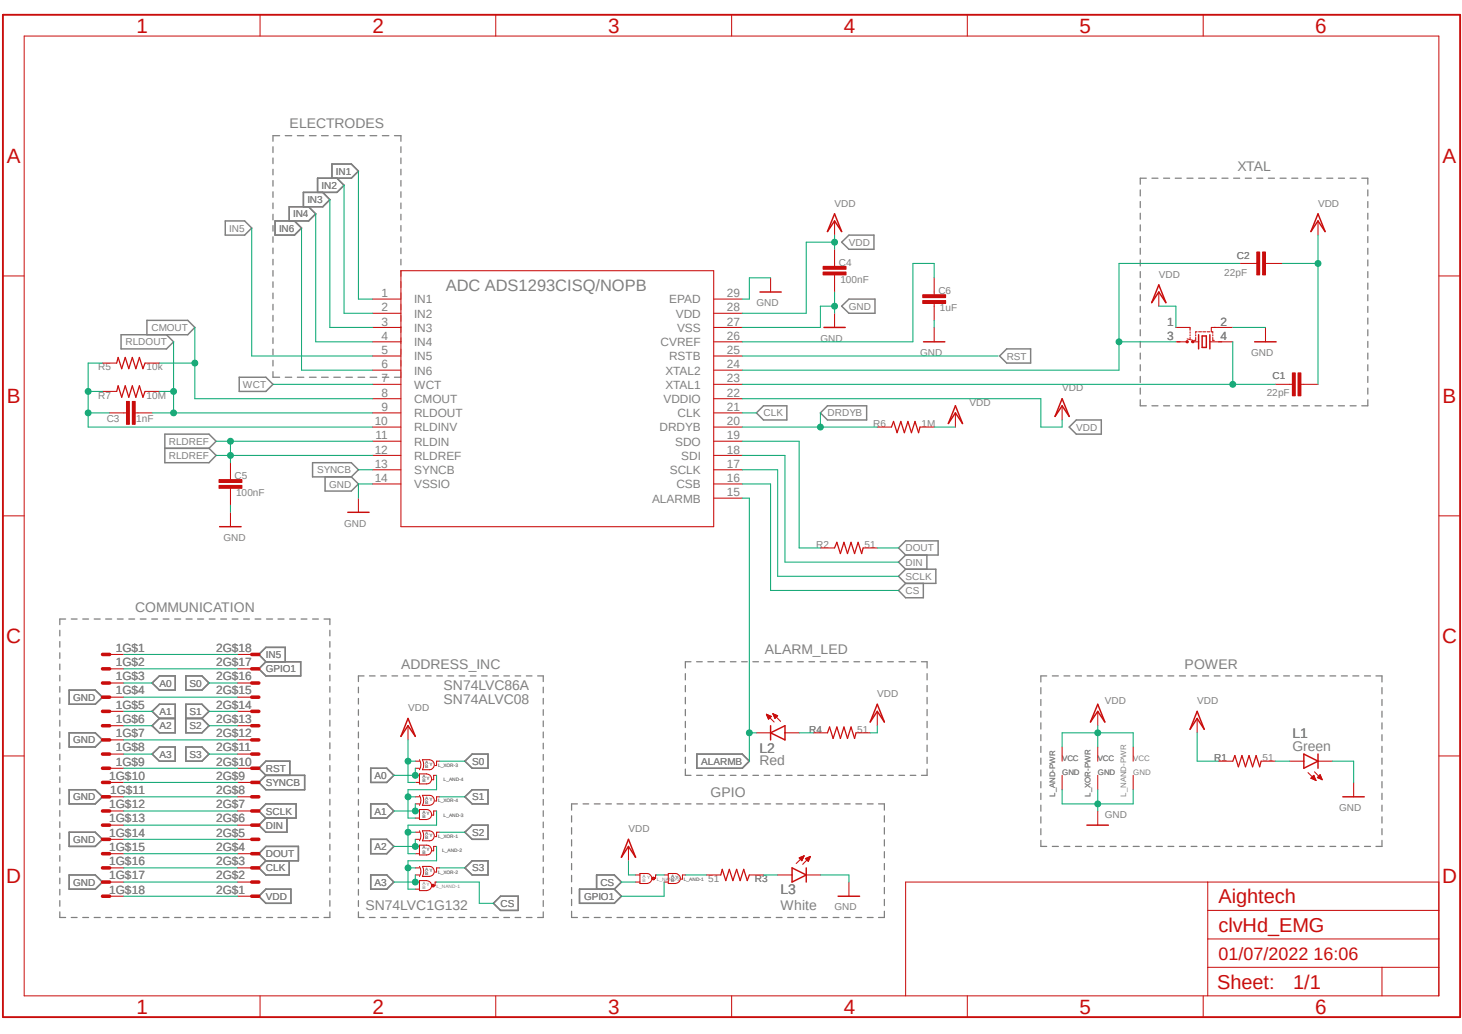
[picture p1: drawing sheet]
<svg xmlns="http://www.w3.org/2000/svg" width="297mm" height="210mm" viewBox="0 0 297 210" stroke-linecap="round" stroke-linejoin="round" font-family="sans-serif">
<path d="M0 2.6l297.1 204.6M297.1 2.6l-297.1 204.6" fill="none" stroke="#fff" stroke-width=".2"/>
<g fill="none" stroke="#808080" stroke-width=".25">
<path d="M55.5 29.8v1.2M55.5 32.1v1.1M55.5 34.4v1.1M55.5 36.7v1.1M55.5 38.9v1.2M56.8 27.6h-1.3v1.1M58 27.6h1.3M60.4 27.6h1.3M62.9 27.6h1.3M65.3 27.6h1.4M67.8 27.6h1.3M70.3 27.6h1.3"/>
<path d="M72.7 27.6h1.4M75.2 27.6h1.3M77.7 27.6h1.3M80.1 27.6h1.3v1.1M81.4 29.8v1.2M81.4 32.1v1.1M81.4 34.4v1.1M81.4 36.7v1.1M81.4 38.9v1.2M231.6 38.6v1.2M232.9 36.2h-1.3v1.2M234 36.2h1.2"/>
<path d="M236.4 36.2h1.2M238.8 36.2h1.2M241.1 36.2h1.3M243.5 36.2h1.2M245.9 36.2h1.2M248.2 36.2h1.3M250.6 36.2h1.2M253 36.2h1.2M255.3 36.2h1.2M257.7 36.2h1.2M260.1 36.2h1.2M262.4 36.2h1.3"/>
<path d="M264.8 36.2h1.2M267.2 36.2h1.2M269.5 36.2h1.3M271.9 36.2h1.2M274.3 36.2h1.2M276.6 36.2h1.3v1.2M277.9 38.6v1.2M55.5 41.2v1.2M55.5 43.5v1.2M55.5 45.8v1.1M55.5 48.1v1.1M55.5 50.4v1.1"/>
<path d="M55.5 52.7v1.1M55.5 54.9v1.2M55.5 57.2v1.2M55.5 59.5v1.2M81.4 41.2v1.2M81.4 43.5v1.2M81.4 45.8v1.1M81.4 48.1v1.1M81.4 50.4v1.1M81.4 52.7v1.1M81.4 54.9v1.2M81.4 57.2v1.2"/>
<path d="M81.4 59.5v1.2M231.6 40.9v1.3M231.6 43.3v1.2M231.6 45.7v1.2M231.6 48v1.3M231.6 50.4v1.2M231.6 52.8v1.2M231.6 55.2v1.2M231.6 57.5v1.3M231.6 59.9v1.2M277.9 40.9v1.3M277.9 43.3v1.2"/>
<path d="M277.9 45.7v1.2M277.9 48v1.3M277.9 50.4v1.2M277.9 52.8v1.2M277.9 55.2v1.2M277.9 57.5v1.3M277.9 59.9v1.2M55.5 61.8v1.1M55.5 64.1v1.1M55.5 66.3v1.2M55.5 68.6v1.2M55.5 70.9v1.2"/>
<path d="M55.5 73.2v1.1M55.5 75.5v1.1h1.3M58 76.6h1.3M60.4 76.6h1.3M62.9 76.6h1.3M65.3 76.6h1.4M67.8 76.6h1.3M70.3 76.6h1.3M72.7 76.6h1.4M75.2 76.6h1.3M77.7 76.6h1.3M81.4 61.8v1.1"/>
<path d="M81.4 64.1v1.1M81.4 66.3v1.2M81.4 68.6v1.2M81.4 70.9v1.2M81.4 73.2v1.1M81.4 75.5v1.1h-1.3M231.6 62.2v1.3M231.6 64.6v1.2M231.6 67v1.2M231.6 69.3v1.3M231.6 71.7v1.2M231.6 74.1v1.2"/>
<path d="M231.6 76.5v1.2M231.6 78.8v1.3M277.9 62.2v1.3M277.9 64.6v1.2M277.9 67v1.2M277.9 69.3v1.3M277.9 71.7v1.2M277.9 74.1v1.2M277.9 76.5v1.2M277.9 78.8v1.3M231.6 81.2v1.2h1.3M234 82.4h1.2"/>
<path d="M236.4 82.4h1.2M238.8 82.4h1.2M241.1 82.4h1.3M243.5 82.4h1.2M245.9 82.4h1.2M248.2 82.4h1.3M250.6 82.4h1.2M253 82.4h1.2M255.3 82.4h1.2M257.7 82.4h1.2M260.1 82.4h1.2M262.4 82.4h1.3"/>
<path d="M264.8 82.4h1.2M267.2 82.4h1.2M269.5 82.4h1.3M271.9 82.4h1.2M274.3 82.4h1.2M277.9 81.2v1.2h-1.3M12.1 128v1.2M12.1 130.3v1.1M12.1 132.6v1.1M12.1 134.9v1.1M12.1 137.2v1.1M12.1 139.4v1.2"/>
<path d="M13.3 125.7h-1.2v1.2M14.5 125.7h1.2M16.8 125.7h1.2M19.1 125.7h1.3M21.5 125.7h1.2M23.8 125.7h1.2M26.2 125.7h1.1M28.5 125.7h1.2M30.8 125.7h1.2M33.1 125.7h1.2M35.5 125.7h1.2M37.8 125.7h1.2"/>
<path d="M40.1 125.7h1.3M42.5 125.7h1.2M44.8 125.7h1.2M47.2 125.7h1.1M49.5 125.7h1.2M51.8 125.7h1.2M54.1 125.7h1.3M56.5 125.7h1.2M58.8 125.7h1.2M61.2 125.7h1.2M63.5 125.7h1.2M65.8 125.7h1.2v1.2"/>
<path d="M67 128v1.2M67 130.3v1.1M67 132.6v1.1M67 134.9v1.1M67 137.2v1.1M67 139.4v1.2M72.8 139.6v1.1M74 137.3h-1.2v1.1M75.1 137.3h1.1M77.3 137.3h1.2M79.6 137.3h1.2M81.9 137.3h1.2"/>
<path d="M84.2 137.3h1.1M86.4 137.3h1.2M88.7 137.3h1.2M91 137.3h1.2M93.3 137.3h1.1M95.5 137.3h1.2M97.8 137.3h1.2M100.1 137.3h1.2M102.4 137.3h1.1M104.6 137.3h1.2M106.9 137.3h1.2M109.2 137.3h1.2v1.1"/>
<path d="M110.4 139.6v1.1M139.2 136.8v1.3M139.2 139.2v1.3M140.4 134.4h-1.2v1.3M141.5 134.4h1.2M143.8 134.4h1.1M146.1 134.4h1.1M148.4 134.4h1.1M150.7 134.4h1.1M153 134.4h1.1M155.2 134.4h1.2M157.5 134.4h1.2"/>
<path d="M159.8 134.4h1.1M162.1 134.4h1.1M164.3 134.4h1.2M166.6 134.4h1.2M168.9 134.4h1.2M171.2 134.4h1.1M173.5 134.4h1.1M175.8 134.4h1.1M178.1 134.4h1.1M180.3 134.4h1.2M182.6 134.4h1.2M184.9 134.4h1.2"/>
<path d="M187.2 134.4h1.1v1.3M188.3 136.8v1.3M188.3 139.2v1.3M211.5 139.7v1.2M212.6 137.3h-1.1v1.2M213.8 137.3h1.2M216.2 137.3h1.1M218.5 137.3h1.2M220.9 137.3h1.1M223.2 137.3h1.2M225.5 137.3h1.2M227.9 137.3h1.2"/>
<path d="M230.2 137.3h1.2M232.6 137.3h1.2M234.9 137.3h1.2M237.3 137.3h1.2M239.6 137.3h1.2M242 137.3h1.2M244.3 137.3h1.2M246.7 137.3h1.2M249 137.3h1.2M251.4 137.3h1.2M253.7 137.3h1.2M256.1 137.3h1.2"/>
<path d="M258.4 137.3h1.2M260.8 137.3h1.2M263.1 137.3h1.2M265.5 137.3h1.2M267.8 137.3h1.2M270.2 137.3h1.2M272.5 137.3h1.2M274.8 137.3h1.3M277.2 137.3h1.2M279.5 137.3h1.3v1.2M280.8 139.7v1.2M12.1 141.7v1.2"/>
<path d="M12.1 144v1.2M12.1 146.3v1.2M12.1 148.6v1.2M12.1 150.9v1.2M12.1 153.2v1.1M12.1 155.5v1.1M12.1 157.8v1.1M67 141.7v1.2M67 144v1.2M67 146.3v1.2M67 148.6v1.2M67 150.9v1.2"/>
<path d="M67 153.2v1.1M67 155.5v1.1M67 157.8v1.1M72.8 141.9v1.1M72.8 144.1v1.2M72.8 146.4v1.2M72.8 148.7v1.2M72.8 151v1.1M72.8 153.2v1.2M72.8 155.5v1.2M72.8 157.8v1.2M110.4 141.9v1.1"/>
<path d="M110.4 144.1v1.2M110.4 146.4v1.2M110.4 148.7v1.2M110.4 151v1.1M110.4 153.2v1.2M110.4 155.5v1.2M110.4 157.8v1.2M139.2 141.6v1.4M139.2 144.1v1.3M139.2 146.5v1.3M139.2 148.9v1.3M139.2 151.3v1.4"/>
<path d="M139.2 153.8v1.3M139.2 156.2v1.3h1.2M141.5 157.5h1.2M143.8 157.5h1.1M146.1 157.5h1.1M148.4 157.5h1.1M150.7 157.5h1.1M153 157.5h1.1M155.2 157.5h1.2M157.5 157.5h1.2M159.8 157.5h1.1M162.1 157.5h1.1"/>
<path d="M164.3 157.5h1.2M166.6 157.5h1.2M168.9 157.5h1.2M171.2 157.5h1.1M173.5 157.5h1.1M175.8 157.5h1.1M178.1 157.5h1.1M180.3 157.5h1.2M182.6 157.5h1.2M184.9 157.5h1.2M188.3 141.6v1.4M188.3 144.1v1.3"/>
<path d="M188.3 146.5v1.3M188.3 148.9v1.3M188.3 151.3v1.4M188.3 153.8v1.3M188.3 156.2v1.3h-1.1M211.5 142.1v1.2M211.5 144.4v1.3M211.5 146.8v1.3M211.5 149.2v1.3M211.5 151.6v1.2M211.5 154v1.2M211.5 156.4v1.2"/>
<path d="M211.5 158.7v1.3M280.8 142.1v1.2M280.8 144.4v1.3M280.8 146.8v1.3M280.8 149.2v1.3M280.8 151.6v1.2M280.8 154v1.2M280.8 156.4v1.2M280.8 158.7v1.3M12.1 160.1v1.1M12.1 162.3v1.2M12.1 164.6v1.2"/>
<path d="M12.1 166.9v1.2M12.1 169.2v1.1M12.1 171.5v1.1M12.1 173.8v1.1M12.1 176.1v1.1M12.1 178.4v1.1M67 160.1v1.1M67 162.3v1.2M67 164.6v1.2M67 166.9v1.2M67 169.2v1.1M67 171.5v1.1"/>
<path d="M67 173.8v1.1M67 176.1v1.1M67 178.4v1.1M72.8 160.1v1.1M72.8 162.4v1.1M72.8 164.7v1.1M72.8 167v1.1M72.8 169.2v1.2M72.8 171.5v1.2M72.8 173.8v1.2M72.8 176.1v1.1M72.8 178.4v1.1"/>
<path d="M110.4 160.1v1.1M110.4 162.4v1.1M110.4 164.7v1.1M110.4 167v1.1M110.4 169.2v1.2M110.4 171.5v1.2M110.4 173.8v1.2M110.4 176.1v1.1M110.4 178.4v1.1M116.1 165.7v1.3M116.1 168.1v1.3M116.1 170.6v1.2"/>
<path d="M116.1 173v1.2M116.1 175.4v1.3M116.1 177.8v1.3M117.3 163.3h-1.2v1.2M118.4 163.3h1.2M120.7 163.3h1.2M123.1 163.3h1.1M125.3 163.3h1.2M127.7 163.3h1.2M130 163.3h1.1M132.3 163.3h1.2M134.6 163.3h1.2"/>
<path d="M136.9 163.3h1.2M139.2 163.3h1.2M141.5 163.3h1.2M143.8 163.3h1.2M146.1 163.3h1.2M148.5 163.3h1.1M150.8 163.3h1.1M153.1 163.3h1.2M155.4 163.3h1.1M157.7 163.3h1.2M160 163.3h1.2M162.3 163.3h1.2"/>
<path d="M164.6 163.3h1.2M167 163.3h1.1M169.2 163.3h1.2M171.6 163.3h1.1M173.9 163.3h1.1M176.2 163.3h1.2M178.5 163.3h1.2v1.2M179.7 165.7v1.3M179.7 168.1v1.3M179.7 170.6v1.2M179.7 173v1.2M179.7 175.4v1.3"/>
<path d="M179.7 177.8v1.3M211.5 161.1v1.3M211.5 163.5v1.3M211.5 165.9v1.3M211.5 168.3v1.2M211.5 170.7v1.2h1.1M213.8 171.9h1.2M216.2 171.9h1.1M218.5 171.9h1.2M220.9 171.9h1.1M223.2 171.9h1.2M225.5 171.9h1.2"/>
<path d="M227.9 171.9h1.2M230.2 171.9h1.2M232.6 171.9h1.2M234.9 171.9h1.2M237.3 171.9h1.2M239.6 171.9h1.2M242 171.9h1.2M244.3 171.9h1.2M246.7 171.9h1.2M249 171.9h1.2M251.4 171.9h1.2M253.7 171.9h1.2"/>
<path d="M256.1 171.9h1.2M258.4 171.9h1.2M260.8 171.9h1.2M263.1 171.9h1.2M265.5 171.9h1.2M267.8 171.9h1.2M270.2 171.9h1.2M272.5 171.9h1.2M274.8 171.9h1.3M277.2 171.9h1.2M280.8 161.1v1.3M280.8 163.5v1.3"/>
<path d="M280.8 165.9v1.3M280.8 168.3v1.2M280.8 170.7v1.2h-1.3M12.1 185.2v1.2h1.2M12.1 180.6v1.2M12.1 182.9v1.2M14.5 186.4h1.2M16.8 186.4h1.2M19.1 186.4h1.3M21.5 186.4h1.2M23.8 186.4h1.2M26.2 186.4h1.1"/>
<path d="M28.5 186.4h1.2M30.8 186.4h1.2M33.1 186.4h1.2M35.5 186.4h1.2M37.8 186.4h1.2M40.1 186.4h1.3M42.5 186.4h1.2M44.8 186.4h1.2M47.2 186.4h1.1M49.5 186.4h1.2M51.8 186.4h1.2M54.1 186.4h1.3"/>
<path d="M56.5 186.4h1.2M58.8 186.4h1.2M61.2 186.4h1.2M63.5 186.4h1.2M67 185.2v1.2h-1.2M67 180.6v1.2M67 182.9v1.2M72.8 185.2v1.2h1.2M72.8 180.7v1.1M72.8 182.9v1.2M75.1 186.4h1.1M77.3 186.4h1.2"/>
<path d="M79.6 186.4h1.2M81.9 186.4h1.2M84.2 186.4h1.1M86.4 186.4h1.2M88.7 186.4h1.2M91 186.4h1.2M93.3 186.4h1.1M95.5 186.4h1.2M97.8 186.4h1.2M100.1 186.4h1.2M102.4 186.4h1.1M104.6 186.4h1.2"/>
<path d="M106.9 186.4h1.2M110.4 185.2v1.2h-1.2M110.4 180.7v1.1M110.4 182.9v1.2M116.1 180.3v1.2M116.1 182.7v1.2M116.1 185.1v1.3h1.2M118.4 186.4h1.2M120.7 186.4h1.2M123.1 186.4h1.1M125.3 186.4h1.2M127.7 186.4h1.2"/>
<path d="M130 186.4h1.1M132.3 186.4h1.2M134.6 186.4h1.2M136.9 186.4h1.2M139.2 186.4h1.2M141.5 186.4h1.2M143.8 186.4h1.2M146.1 186.4h1.2M148.5 186.4h1.1M150.8 186.4h1.1M153.1 186.4h1.2M155.4 186.4h1.1"/>
<path d="M157.7 186.4h1.2M160 186.4h1.2M162.3 186.4h1.2M164.6 186.4h1.2M167 186.4h1.1M169.2 186.4h1.2M171.6 186.4h1.1M173.9 186.4h1.1M176.2 186.4h1.2M179.7 180.3v1.2M179.7 182.7v1.2M179.7 185.1v1.3h-1.2"/>
</g>
<g fill="none" stroke="#808080" stroke-width=".3">
<path d="M65.6 39.1l1.4 1.5-1.4 1.4h-6.8v2.9M67.4 36.2v-2.9h4l1.4 1.5-1.4 1.4h-6.9v2.9M68.5 36.2l1.4 1.4-1.4 1.5h-6.9v2.9M45.8 44.9h3.9l1.4 1.4-1.4 1.5h-3.9zM62.7 42l1.4 1.4-1.4 1.5h-6.8v2.9h3.9l1.5-1.5-1.5-1.4M171 49.2l1.5-1.4h5v2.8h-5zM29.8 68v-2.9h8.3l1.5 1.4-1.5 1.5h-13.5v2.9h9.2l1.5-1.5-1.5-1.4M48.6 76.6h5.4l1.5 1.5-1.5 1.4h-5.4zM171 62.2l1.5-1.5h5.3v2.9h-5.3zM204.5 70.9h4.9v2.8h-4.9l-1.4-1.4zM33.5 88.2h9l1.4 1.4-1.4 1.5 1.4 1.4-1.4 1.5h-9zM33.5 91.1h9"/>
<path d="M63.5 94h7.9l1.4 1.4-1.4 1.5h-7.9zM66 96.9v2.8h5.4l1.4-1.4-1.4-1.4M155.1 82.4h4.8v2.9h-4.8l-1.4-1.4zM168.1 82.4h8v2.9h-8l-1.4-1.4zM218.7 85.3h5v2.9h-5l-1.5-1.5zM182.5 111.3l1.5-1.4h6.6v2.8h-6.6zM184 118.5l-1.5 1.4 1.5 1.5h3.6v-2.9M184 115.6h6.1v2.9h-6.1M184 112.7l-1.5 1.5 1.5 1.4M184 115.6l-1.5 1.5 1.5 1.4M188.3 112.7v2.9M30.9 138.7l1.5-1.4h3.2v2.9h-3.2z"/>
<path d="M37.8 137.3h3.2l1.5 1.4-1.5 1.5h-3.2zM54 134.4l-1.4-1.5 1.4-1.4h4v2.9M54 134.4h7.1v2.9h-7.1l-1.4-1.5zM14.1 140.2h5.2l1.5 1.4-1.5 1.4h-5.2zM14.1 148.8h5.2l1.5 1.5-1.5 1.4h-5.2zM30.9 144.5l1.5-1.5h3.2v5.8h-3.2l-1.5-1.4 1.5-1.5zM30.9 153.2l1.5-1.5h3.2v2.9h-3.2zM32.4 145.9h3.2M37.8 143h3.2l1.5 1.5-1.5 1.4 1.5 1.5-1.5 1.4h-3.2zM37.8 145.9h3.2M37.8 151.7h3.2l1.5 1.5-1.5 1.4h-3.2zM52.6 158.9l1.4-1.4h7.9v2.9h-7.9z"/>
<path d="M54 157.5l-1.4-1.5 1.4-1.4h4.9v2.9M75.3 156h3.3l1.4 1.5-1.4 1.4h-3.3zM94.4 154.6l1.5-1.4h3.2v2.8h-3.2zM141.6 153.2h9.2l1.4 1.4-1.4 1.4h-9.2zM14.1 177.7h5.2l1.5 1.5-1.5 1.4h-5.2zM14.1 160.4h5.2l1.5 1.4-1.5 1.5h-5.2zM14.1 169h5.2l1.5 1.5-1.5 1.4h-5.2zM52.6 164.7l1.4-1.4h6.2v2.9h-6.2zM54 174.8l-1.4 1.5 1.4 1.4h4.8v-2.9M54 171.9h6.6v2.9h-6.6l-1.4-1.4zM54 166.2l-1.4 1.4 1.4 1.4h4.3v-2.8M75.3 177.7h3.3l1.4 1.5-1.4 1.4h-3.3z"/>
<path d="M75.3 163.3h3.3l1.4 1.4-1.4 1.5h-3.3zM75.3 170.5h3.3l1.4 1.4-1.4 1.5h-3.3zM94.4 176.3l1.5-1.5h3.2v2.9h-3.2zM94.4 169l1.5-1.4h3.2v2.9h-3.2zM94.4 161.8l1.5-1.4h3.2v2.9h-3.2zM54 180.6h5.1v2.9h-5.1l-1.4-1.5zM100.2 183.5l1.5-1.5h3.6v2.9h-3.6zM117.7 180.6h7.1l1.4 1.4-1.4 1.5h-7.1zM121.2 180.6v-2.9h3.6l1.4 1.5-1.4 1.4"/>
</g>
<g fill="none" stroke="#c90d0c" stroke-width=".21">
<path d="M81.4 55h63.6v52h-63.6zM254.8 53.5h.6M257.1 53.5h.5M75.7 60.7h5.7M75.7 63.6h5.7M75.7 66.5h5.7M75.7 69.4h5.7M75.7 72.3h5.7M75.7 75.2h5.7M75.7 78.1h5.7M145 60.7h5.8M145 63.6h5.8"/>
<path d="M145 66.5h5.8M145 69.4h5.8M145 72.3h5.8M145 75.2h5.8M145 78.1h5.8M75.7 81h5.7M75.7 83.9h5.7M75.7 86.7h5.7M75.7 89.6h5.7M75.7 92.5h5.7M75.7 95.4h5.7M75.7 98.3h5.7"/>
<path d="M145 81h5.8M145 83.9h5.8M145 86.7h5.8M145 89.6h5.8M145 92.5h5.8M145 95.4h5.8M145 98.3h5.8M145 101.2h5.8M166.7 111.3h2.8M175.3 111.3h2.9"/>
</g>
<path d="M169.5 111.3l.5-1.1 .7 2.2 .7-2.2 .8 2.2 .7-2.2 .7 2.2 .7-2.2 .7 2.2 .3-1.1" fill="none" stroke="#c90d0c" stroke-width=".25"/>
<path d="M255.3 51.2h.6v4.6h-.6z" fill-rule="evenodd" fill="#c90d0c"/>
<path d="M255.3 51.2h.6v4.6h-.6z" fill="none" stroke="#c90d0c" stroke-width=".2"/>
<path d="M256.5 51.2h.6v4.6h-.6z" fill-rule="evenodd" fill="#c90d0c"/>
<path d="M256.5 51.2h.6v4.6h-.6z" fill="none" stroke="#c90d0c" stroke-width=".2"/>
<path d="M251.9 53.5h2.9M257.6 53.5h2.9M262 78.1h.6M264.3 78.1h.6" fill="none" stroke="#c90d0c" stroke-width=".21"/>
<path d="M262.6 75.7h.5v4.7h-.5z" fill-rule="evenodd" fill="#c90d0c"/>
<path d="M262.6 75.7h.5v4.7h-.5z" fill="none" stroke="#c90d0c" stroke-width=".2"/>
<path d="M263.7 75.7h.6v4.7h-.6z" fill-rule="evenodd" fill="#c90d0c"/>
<path d="M263.7 75.7h.6v4.7h-.6z" fill="none" stroke="#c90d0c" stroke-width=".2"/>
<path d="M20.8 73.7h2.9M20.8 79.5h2.9M29.5 73.7h2.9M29.5 79.5h2.9M259.1 78.1h2.9M264.9 78.1h2.9M46.8 96.9v.5M46.8 99.1v.6M178.2 86.7h2.9M186.9 86.7h2.9M165.2 148.8h2.9M173.9 148.8h2.9" fill="none" stroke="#c90d0c" stroke-width=".21"/>
<path d="M23.7 73.7l.3-1.1 .7 2.3 .7-2.3 .8 2.3 .7-2.3 .7 2.3 .7-2.3 .7 2.3 .5-1.2M23.7 79.5l.3-1.1 .7 2.3 .7-2.3 .8 2.3 .7-2.3 .7 2.3 .7-2.3 .7 2.3 .5-1.2M181.1 86.7l.4-1.1 .7 2.3 .8-2.3 .7 2.3 .7-2.3 .8 2.3 .7-2.3 .7 2.3 .3-1.2M168.1 148.8l.4-1.1 .7 2.3 .8-2.3 .7 2.3 .7-2.3 .8 2.3 .7-2.3 .7 2.3 .3-1.2" fill="none" stroke="#c90d0c" stroke-width=".25"/>
<path d="M44.5 98.6h4.6v.6h-4.6z" fill-rule="evenodd" fill="#c90d0c"/>
<path d="M44.5 98.6h4.6v.6h-4.6z" fill="none" stroke="#c90d0c" stroke-width=".2"/>
<path d="M44.5 97.4h4.6v.6h-4.6z" fill-rule="evenodd" fill="#c90d0c"/>
<path d="M44.5 97.4h4.6v.6h-4.6z" fill="none" stroke="#c90d0c" stroke-width=".2"/>
<path d="M25.1 83.9h.6M27.5 83.9h.5M46.8 94v2.9M46.8 99.7v2.9" fill="none" stroke="#c90d0c" stroke-width=".21"/>
<path d="M26.9 81.5h.6v4.7h-.6z" fill-rule="evenodd" fill="#c90d0c"/>
<path d="M26.9 81.5h.6v4.7h-.6z" fill="none" stroke="#c90d0c" stroke-width=".2"/>
<path d="M25.7 81.5h.6v4.7h-.6z" fill-rule="evenodd" fill="#c90d0c"/>
<path d="M25.7 81.5h.6v4.7h-.6z" fill="none" stroke="#c90d0c" stroke-width=".2"/>
<g fill="none" stroke="#c90d0c" stroke-width=".21">
<path d="M169.5 53.5v.6M169.5 55.8v.6M22.3 83.9h2.8M28 83.9h2.9M153.7 148.8h2.8M155.7 145.1l1.6 1.5M155.7 145.1h.1M155.7 145.1l1 .4-.6 .6zM155.7 145.2h.3M155.8 145.3h.5M155.8 145.5h.7M155.9 145.5h.8"/>
<path d="M156 145.7h.5M156 145.8h.5M156 145.9h.3M156.1 146h.1M157 144.9l1.6 1.6M157 144.9l1 .5-.6 .5zM157 145h.1M157.1 145.1h.3M157.1 145.2h.5M157.2 145.3h.7M157.2 145.5h.7M157.3 145.5h.5"/>
<path d="M157.3 145.7h.4M157.4 145.8h.2M157.4 145.9h.1M159.5 148.8h2.8"/>
</g>
<path d="M156.5 148.8l3-1.4v2.9zM156.5 147.4v2.9" fill="none" stroke="#c90d0c" stroke-width=".3"/>
<path d="M167.2 55.2h4.7v.6h-4.7z" fill-rule="evenodd" fill="#c90d0c"/>
<path d="M167.2 55.2h4.7v.6h-4.7z" fill="none" stroke="#c90d0c" stroke-width=".2"/>
<path d="M167.2 54.1h4.7v.6h-4.7z" fill-rule="evenodd" fill="#c90d0c"/>
<path d="M167.2 54.1h4.7v.6h-4.7z" fill="none" stroke="#c90d0c" stroke-width=".2"/>
<path d="M169.5 50.6v2.9M169.5 56.4v2.9M189.8 59.3v.6M189.8 61.6v.6" fill="none" stroke="#c90d0c" stroke-width=".21"/>
<path d="M187.5 61h4.6v.6h-4.6z" fill-rule="evenodd" fill="#c90d0c"/>
<path d="M187.5 61h4.6v.6h-4.6z" fill="none" stroke="#c90d0c" stroke-width=".2"/>
<path d="M187.5 59.9h4.6v.6h-4.6z" fill-rule="evenodd" fill="#c90d0c"/>
<path d="M187.5 59.9h4.6v.6h-4.6z" fill="none" stroke="#c90d0c" stroke-width=".2"/>
<path d="M189.8 56.4v2.9M189.8 62.2v2.9M242.9 68v.2M245.8 69.4h4.6M246.1 66.5v.9M246.4 68v.2M247.5 66.5h2.9" fill="none" stroke="#c90d0c" stroke-width=".21"/>
<path d="M243.5 68v2.9M244.2 68.2h.9v2.4h-.9zM245.8 68v2.9" fill="none" stroke="#c90d0c" stroke-width=".3"/>
<path d="M242.2 69.3h.3v.3h-.3l-.1-.2h.3h-.3z" fill-rule="evenodd" fill="#c90d0c"/>
<path d="M242.2 69.3h.3v.3h-.3l-.1-.2h.3h-.3z" fill="none" stroke="#c90d0c" stroke-width=".2"/>
<path d="M241 69.3h.3v.3h-.3v-.2h.3h-.3z" fill-rule="evenodd" fill="#c90d0c"/>
<g fill="none" stroke="#c90d0c" stroke-width=".2">
<path d="M4.9 7.3h287.4v195h-287.4zM52.8 3v4.3M100.7 3v4.3M148.6 3v4.3M196.5 3v4.3M244.4 3v4.3M.6 56h4.3M292.3 56h4.3M241 69.3h.3v.3h-.3v-.2h.3h-.3zM.6 104.8h4.3M292.3 104.8h4.3M.6 153.5h4.3"/>
<path d="M292.3 153.5h4.3M245.4 179.2v23.1M292.3 179.2h-108.3v23.1M245.4 196.5h46.9M245.4 190.7h46.9M245.4 184.9h46.9M280.8 196.5v5.8M52.8 202.3v4.3M100.7 202.3v4.3M148.6 202.3v4.3M196.5 202.3v4.3M244.4 202.3v4.3"/>
</g>
<g fill="none" stroke="#c90d0c" stroke-width=".21">
<path d="M156.5 56.4v2.9M169.5 44.9v2.9M235.4 59.3v2.9M267.8 44.9v2.9M169.5 63.6v2.9M189.8 66.5v2.9M238.9 69.4h2M238.9 66.5h2.9v.6M241.2 68.8l1.2 .3M241.8 67.4v.3M241.8 68v.2M241.8 68.5v.3"/>
<path d="M242.6 69.4h.9M242.9 68.5v.6h-.3M243.2 67.4h-.3v.3M243.5 67.4h.6M244.3 67.4h.6M245.2 67.4h.6M246.1 67.4h.3v.3M246.1 66.5h1.4M246.4 68.5v.6h.3M257.1 66.5v2.9M194.1 83.9v2.8M215.8 82.4v2.9"/>
<path d="M46.8 104.1v2.9M72.8 101.2v2.9M22.3 138.7h2.8M22.3 135.8h2.8M22.3 132.9h2.8M48.3 138.7h2.8M48.3 135.8h2.8M48.3 132.9h2.8M22.3 156h2.8M22.3 158.9h2.8M22.3 153.2h2.8M22.3 150.3h2.8"/>
<path d="M22.3 147.4h2.8M22.3 144.5h2.8M22.3 141.6h2.8M48.3 156h2.8M48.3 158.9h2.8M48.3 153.2h2.8M48.3 150.3h2.8M48.3 147.4h2.8M48.3 144.5h2.8M48.3 141.6h2.8M82.9 147.4v2.9M84.4 154.6h.8"/>
<path d="M84.4 156h.8M84.4 157.5h.8M84.4 158.9h.8M85.2 154.3a1.89 1.89 0 0 1 0 2M85.2 157.2h1.5a1.02 1.02 0 0 1 1 1 1.02 1.02 0 0 1-1 1h-1.5zM85.8 154.3h1.4a1.02 1.02 0 0 1 1 1 1.02 1.02 0 0 1-1 1h-1.4a2.16 2.16 0 0 0 0-2zM88.7 157.5h-.6v.9h-.3M89.3 154.6h-.6v.9h-.3M178.2 144.5v2.9M215.8 151.7v2.9M215.8 157.5v2.9M223 144.5v2.9"/>
<path d="M223 151.7v2.9M223 157.5v2.9M243.2 145.9v2.9M247.5 154.6h2.9M256.2 154.6h2.9M262 154.6h2.9M265.7 156.9l1.6 1.6M266.3 158.1l1 .4M266.3 158.1l.6-.6 .4 1M266.3 158.1h.8M266.4 157.9h.7M266.5 157.9h.5"/>
<path d="M266.6 158.2h.6M266.7 157.7h.3M266.7 157.6h.3M266.8 158.3h.5M266.9 157.5h.1M267 156.8l1.6 1.6M267.1 158.4h.2M267.3 158.5h.1M267.6 157.9l1 .5M267.6 157.9l.6-.5 .4 1M267.7 157.9h.7M267.8 154.6h2.8"/>
<path d="M267.8 157.7h.6M267.9 158.1h.6M267.9 157.6h.4M268 157.5h.3M268.1 157.4h.1M268.2 158.2h.4M268.4 158.3h.2M275 158.9v2.9M22.3 170.5h2.8M22.3 176.3h2.8M22.3 161.8h2.8M22.3 179.2h2.8"/>
<path d="M22.3 173.4h2.8M22.3 164.7h2.8M22.3 167.6h2.8M48.3 170.5h2.8M48.3 176.3h2.8M48.3 161.8h2.8M48.3 179.2h2.8M48.3 173.4h2.8M48.3 164.7h2.8M48.3 167.6h2.8M84.4 177.7h.8M84.4 169h.8"/>
<path d="M84.4 170.5h.8M84.4 176.3h.8M84.4 161.8h.8M84.4 163.3h.8M84.4 179.2h.8M84.4 171.9h.8M84.4 173.4h.8M84.4 164.7h.8M84.4 166.2h.8M85.2 168.7a1.89 1.89 0 0 1 0 2.1M85.2 176a1.89 1.89 0 0 1 0 2M85.2 161.5a1.89 1.89 0 0 1 0 2.1"/>
<path d="M85.2 171.7h1.5a1 1 0 0 1 1 1 1 1 0 0 1-1 1h-1.5zM85.2 164.4h1.5a1.02 1.02 0 0 1 1 1 1.02 1.02 0 0 1-1 1.1h-1.5zM85.2 178.9h1.5a1.02 1.02 0 0 1 1 1 1.02 1.02 0 0 1-1 1h-1.5zM85.8 168.7h1.4a1.02 1.02 0 0 1 1 1.1 1.02 1.02 0 0 1-1 1h-1.4a2.16 2.16 0 0 0 0-2.1zM85.8 176h1.4a1.02 1.02 0 0 1 1 1 1.02 1.02 0 0 1-1 1h-1.4a2.16 2.16 0 0 0 0-2zM85.8 161.5h1.4a1.02 1.02 0 0 1 1 1.1 1.02 1.02 0 0 1-1 1h-1.4a2.16 2.16 0 0 0 0-2.1zM88.7 179.2h-.3v.7M88.7 164.7h-.6v.9h-.3M88.7 171.9h-.6v.9h-.3M89.3 161.8h-.6v.9h-.3M89.3 169h-.6v.9h-.3M89.3 176.3h-.6v.8h-.3"/>
<path d="M127.7 171.9v2.9M134.9 177.7h.9M134.9 179.2h.9M135.8 177.4h1.4a1.02 1.02 0 0 1 1 1 1.02 1.02 0 0 1-1 1.1h-1.4zM139.2 177.7h-.6v.9h-.3M143.6 177.7h2.8M152.2 177.7h2.9M158 177.7h2.9M162.3 174.2l1.1-.4-.5 1zM162.4 174.3h.8M162.4 174.2h.8M162.5 174.4h.6"/>
<path d="M162.6 174.5h.4M162.7 174.1h.5M162.7 174.6h.3M162.9 174.8h.1M162.9 174h.4M163.2 173.9h.1M163.4 173.8l-1.6 1.6M163.6 174.4l1-.5-.4 1.1zM163.7 174.4h.8M163.8 177.7h2.9M163.8 174.5h.6M163.8 174.3h.7"/>
<path d="M163.9 174.6h.4M164 174.8h.3M164.1 174.2h.4M164.1 174.9h.2M164.3 174.1h.3M164.6 174h.1M164.6 173.9l-1.5 1.7M172.5 179.2v2.8M223 164.7v2.9M22.3 182h2.8M48.3 182h2.8M84.4 180.6h.8"/>
</g>
<path d="M250.4 154.6l.5-1.1 .7 2.2 .7-2.2 .7 2.2 .7-2.2 .8 2.2 .7-2.2 .7 2.2 .3-1.1M146.4 177.7l.3-1.1 .7 2.3 .8-2.3 .7 2.3 .7-2.3 .8 2.3 .7-2.3 .7 2.3 .4-1.2" fill="none" stroke="#c90d0c" stroke-width=".25"/>
<g fill="none" stroke="#c90d0c" stroke-width=".3">
<path d="M154.4 59.3h4.3M169.5 43.4l1.5 3.6-1.5-2.1-1.4 2.1zM235.4 57.9l1.5 3.6-1.5-2.2-1.4 2.2zM267.8 43.4l1.4 3.6-1.4-2.1-1.5 2.1zM167.4 66.5h4.3M187.6 69.4h4.3M254.9 69.4h4.3M194.1 82.4l1.4 3.6-1.4-2.1-1.4 2.1zM215.8 81l1.4 3.6-1.4-2.2-1.5 2.2zM44.6 107h4.4M70.7 104.1h4.3M82.9 145.9l1.5 3.7-1.5-2.2-1.5 2.2z"/>
<path d="M178.2 143l1.5 3.6-1.5-2.1-1.4 2.1zM223 143l1.5 3.6-1.5-2.1-1.5 2.1zM243.2 144.5l1.4 3.6-1.4-2.2-1.4 2.2zM264.9 153.2l2.9 1.4-2.9 1.4zM267.8 153.2v2.8M127.7 170.5l1.4 3.6-1.4-2.2-1.5 2.2zM160.9 176.3l2.9 1.4-2.9 1.5zM163.8 176.3v2.9M220.8 167.6h4.4M272.8 161.8h4.4M170.3 182h4.3"/>
</g>
<path d="M.6 3h296v203.6h-296z" fill="none" stroke="#c90d0c" stroke-width=".38"/>
<g fill="none" stroke="#c90d0c" stroke-width=".72">
<path d="M20.8 138.7h1.5M20.8 135.8h1.5M20.8 132.9h1.5M51.1 138.7h1.5M51.1 135.8h1.5M51.1 132.9h1.5M20.8 158.9h1.5M20.8 156h1.5M20.8 153.2h1.5M20.8 150.3h1.5M20.8 147.4h1.5M20.8 144.5h1.5"/>
<path d="M20.8 141.6h1.5M51.1 158.9h1.5M51.1 156h1.5M51.1 153.2h1.5M51.1 150.3h1.5M51.1 147.4h1.5M51.1 144.5h1.5M51.1 141.6h1.5M20.8 179.2h1.5M20.8 176.3h1.5M20.8 173.4h1.5M20.8 170.5h1.5"/>
<path d="M20.8 167.6h1.5M20.8 164.7h1.5M20.8 161.8h1.5M51.1 179.2h1.5M51.1 176.3h1.5M51.1 173.4h1.5M51.1 170.5h1.5M51.1 167.6h1.5M51.1 164.7h1.5M51.1 161.8h1.5M20.8 182h1.5M51.1 182h1.5"/>
</g>
<path d="M87.8 179.7h.4v.4h-.4l-.1-.2 .1-.2 .3 .2-.3 .1-.1-.1z" fill-rule="evenodd" fill="#c90d0c"/>
<path d="M87.8 179.7h.4v.4h-.4l-.1-.2 .1-.2 .3 .2-.3 .1-.1-.1z" fill="none" stroke="#c90d0c" stroke-width=".2"/>
<path d="M88.3 179.9h.1M129.1 177.7h.9M129.1 179.2h.9M130 177.4h1.4a1.02 1.02 0 0 1 1 1 1.02 1.02 0 0 1-1 1.1h-1.4zM133.4 177.7h-.2v.7" fill="none" stroke="#c90d0c" stroke-width=".21"/>
<path d="M132.5 178.2h.4v.4h-.4v-.2l.1-.1 .3 .1-.3 .2-.1-.2z" fill-rule="evenodd" fill="#c90d0c"/>
<path d="M132.5 178.2h.4v.4h-.4v-.2l.1-.1 .3 .1-.3 .2-.1-.2z" fill="none" stroke="#c90d0c" stroke-width=".2"/>
<path d="M230.2 151.7v2.9M230.2 157.5v2.9M133 178.4h.2" fill="none" stroke="#c90d0c" stroke-width=".21"/>
<g fill="none" stroke="#0dab76" stroke-width=".21">
<path d="M69.9 37.6v26h5.8M72.8 34.8v25.9h2.9M51.1 46.3v26h24.6M61.3 46.3v28.9h14.4M64.1 43.4v26h11.6M67 40.6v25.9h8.7M150.8 98.3h5.7v21.6h26M150.8 92.5h8.7v21.7h23M150.8 95.4h7.2v21.7h24.5M150.8 101.2h1.4v53.4M178.2 111.3h4.3M25.1 132.9h23.2"/>
<path d="M152.2 148.8h1.5M25.1 167.6h23.2M25.1 173.4h23.2M25.1 164.7h23.2M88.7 179.2h8.7v4.3h2.8M126.2 179.2h2.9"/>
</g>
<circle cx="152.2" cy="148.8" r=".6" fill="#0dab76"/>
<circle cx="152.2" cy="148.8" r=".6" fill="none" stroke="#0dab76" stroke-width=".2"/>
<path d="M150.8 89.6h11.5v21.7h4.4M150.8 86.7h27.4M166.7 83.9v2.8" fill="none" stroke="#0dab76" stroke-width=".21"/>
<circle cx="166.7" cy="86.7" r=".6" fill="#0dab76"/>
<circle cx="166.7" cy="86.7" r=".6" fill="none" stroke="#0dab76" stroke-width=".2"/>
<path d="M150.8 78.1h108.3M250.4 69.4v8.7" fill="none" stroke="#0dab76" stroke-width=".21"/>
<circle cx="250.4" cy="78.1" r=".6" fill="#0dab76"/>
<circle cx="250.4" cy="78.1" r=".6" fill="none" stroke="#0dab76" stroke-width=".2"/>
<path d="M251.9 53.5h-24.6v21.7h-76.5M227.3 69.4h11.6" fill="none" stroke="#0dab76" stroke-width=".21"/>
<circle cx="227.3" cy="69.4" r=".6" fill="#0dab76"/>
<circle cx="227.3" cy="69.4" r=".6" fill="none" stroke="#0dab76" stroke-width=".2"/>
<path d="M260.5 53.5h7.3M267.8 47.8v30.3M150.8 81h60.7v5.7h4.3v-1.4M189.8 86.7h4.3M178.2 147.4v1.4h-1.4M243.2 148.8v5.8h4.3" fill="none" stroke="#0dab76" stroke-width=".21"/>
<circle cx="267.8" cy="53.5" r=".6" fill="#0dab76"/>
<circle cx="267.8" cy="53.5" r=".6" fill="none" stroke="#0dab76" stroke-width=".2"/>
<path d="M169.5 49.2h-5.7v14.4h-13M169.5 47.8v2.8" fill="none" stroke="#0dab76" stroke-width=".21"/>
<circle cx="169.5" cy="49.2" r=".6" fill="#0dab76"/>
<circle cx="169.5" cy="49.2" r=".6" fill="none" stroke="#0dab76" stroke-width=".2"/>
<path d="M235.4 62.2h3.5v4.3M82.9 154.6h1.5M82.9 150.3v8.6h1.5M25.1 182h23.2" fill="none" stroke="#0dab76" stroke-width=".21"/>
<circle cx="82.9" cy="154.6" r=".6" fill="#0dab76"/>
<circle cx="82.9" cy="154.6" r=".6" fill="none" stroke="#0dab76" stroke-width=".2"/>
<path d="M215.8 151.7v-2.9h14.4v2.9M223 148.8v2.9" fill="none" stroke="#0dab76" stroke-width=".21"/>
<circle cx="223" cy="148.8" r=".6" fill="#0dab76"/>
<circle cx="223" cy="148.8" r=".6" fill="none" stroke="#0dab76" stroke-width=".2"/>
<path d="M35.3 69.4v14.5M55.5 78.1h20.2M30.9 83.9h44.8M150.8 83.9h2.9M223 147.4v1.4M25.1 176.3h23.2M127.7 174.8v2.9h1.4" fill="none" stroke="#0dab76" stroke-width=".21"/>
<circle cx="35.3" cy="83.9" r=".6" fill="#0dab76"/>
<circle cx="35.3" cy="83.9" r=".6" fill="none" stroke="#0dab76" stroke-width=".2"/>
<path d="M32.4 79.5h2.9" fill="none" stroke="#0dab76" stroke-width=".21"/>
<circle cx="35.3" cy="79.5" r=".6" fill="#0dab76"/>
<circle cx="35.3" cy="79.5" r=".6" fill="none" stroke="#0dab76" stroke-width=".2"/>
<path d="M32.4 73.7h7.2M39.6 66.5v14.5h36.1M72.8 95.4h2.9M25.1 158.9h23.2" fill="none" stroke="#0dab76" stroke-width=".21"/>
<circle cx="39.6" cy="73.7" r=".6" fill="#0dab76"/>
<circle cx="39.6" cy="73.7" r=".6" fill="none" stroke="#0dab76" stroke-width=".2"/>
<path d="M17.9 79.5h2.9M20.8 73.7h-2.9v13h57.8" fill="none" stroke="#0dab76" stroke-width=".21"/>
<circle cx="17.9" cy="79.5" r=".6" fill="#0dab76"/>
<circle cx="17.9" cy="79.5" r=".6" fill="none" stroke="#0dab76" stroke-width=".2"/>
<path d="M17.9 83.9h4.4" fill="none" stroke="#0dab76" stroke-width=".21"/>
<circle cx="17.9" cy="83.9" r=".6" fill="#0dab76"/>
<circle cx="17.9" cy="83.9" r=".6" fill="none" stroke="#0dab76" stroke-width=".2"/>
<path d="M169.5 59.3v4.3M189.8 56.4v-2.9h-4.3v15.9h-34.7M169.5 62.2h-2.8v4.3h-15.9M189.8 65.1v1.4M270.6 154.6h4.4v4.3" fill="none" stroke="#0dab76" stroke-width=".21"/>
<circle cx="169.5" cy="62.2" r=".6" fill="#0dab76"/>
<circle cx="169.5" cy="62.2" r=".6" fill="none" stroke="#0dab76" stroke-width=".2"/>
<path d="M156.5 56.4h-4.3v4.3h-1.4M250.4 66.5h6.7M75.7 98.3h-2.9v2.9M46.8 102.6v1.5M25.1 150.3h23.2M25.1 141.6h23.2M25.1 179.2h23.2M25.1 170.5h23.2M25.1 161.8h23.2M166.7 177.7h5.8v1.5M215.8 160.4v2.9h14.4v-2.9M223 160.4v2.9" fill="none" stroke="#0dab76" stroke-width=".21"/>
<circle cx="223" cy="163.3" r=".6" fill="#0dab76"/>
<circle cx="223" cy="163.3" r=".6" fill="none" stroke="#0dab76" stroke-width=".2"/>
<path d="M150.8 72.3h52M43.9 89.6h31.8M43.9 92.5h31.8M46.8 89.6v4.4M25.1 156h23.2M223 163.3v1.4" fill="none" stroke="#0dab76" stroke-width=".21"/>
<circle cx="46.8" cy="89.6" r=".6" fill="#0dab76"/>
<circle cx="46.8" cy="89.6" r=".6" fill="none" stroke="#0dab76" stroke-width=".2"/>
<circle cx="46.8" cy="92.5" r=".6" fill="#0dab76"/>
<circle cx="46.8" cy="92.5" r=".6" fill="none" stroke="#0dab76" stroke-width=".2"/>
<path d="M88.7 157.5v2.9h-5.8v5.8h1.5M162.3 148.8h2.9M259.1 154.6h2.9M82.9 161.8h1.5M139.2 177.7h4.4" fill="none" stroke="#0dab76" stroke-width=".21"/>
<circle cx="82.9" cy="161.8" r=".6" fill="#0dab76"/>
<circle cx="82.9" cy="161.8" r=".6" fill="none" stroke="#0dab76" stroke-width=".2"/>
<path d="M84.4 163.3v1.4h-4.4" fill="none" stroke="#0dab76" stroke-width=".21"/>
<circle cx="84.4" cy="164.7" r=".6" fill="#0dab76"/>
<circle cx="84.4" cy="164.7" r=".6" fill="none" stroke="#0dab76" stroke-width=".2"/>
<path d="M25.1 144.5h5.8M82.9 169h1.5M88.7 164.7v2.9h-5.8v5.8h1.5" fill="none" stroke="#0dab76" stroke-width=".21"/>
<circle cx="82.9" cy="169" r=".6" fill="#0dab76"/>
<circle cx="82.9" cy="169" r=".6" fill="none" stroke="#0dab76" stroke-width=".2"/>
<path d="M84.4 170.5v1.4h-4.4" fill="none" stroke="#0dab76" stroke-width=".21"/>
<circle cx="84.4" cy="171.9" r=".6" fill="#0dab76"/>
<circle cx="84.4" cy="171.9" r=".6" fill="none" stroke="#0dab76" stroke-width=".2"/>
<path d="M25.1 147.4h5.8M82.9 176.3h1.5M88.7 171.9v2.9h-5.8v5.8" fill="none" stroke="#0dab76" stroke-width=".21"/>
<circle cx="82.9" cy="176.3" r=".6" fill="#0dab76"/>
<circle cx="82.9" cy="176.3" r=".6" fill="none" stroke="#0dab76" stroke-width=".2"/>
<path d="M84.4 177.7v1.5h-4.4M82.9 180.6h1.5" fill="none" stroke="#0dab76" stroke-width=".21"/>
<circle cx="84.4" cy="179.2" r=".6" fill="#0dab76"/>
<circle cx="84.4" cy="179.2" r=".6" fill="none" stroke="#0dab76" stroke-width=".2"/>
<path d="M25.1 153.2h5.8M84.4 156v1.5h-4.4" fill="none" stroke="#0dab76" stroke-width=".21"/>
<circle cx="84.4" cy="157.5" r=".6" fill="#0dab76"/>
<circle cx="84.4" cy="157.5" r=".6" fill="none" stroke="#0dab76" stroke-width=".2"/>
<g fill="none" stroke="#0dab76" stroke-width=".21">
<path d="M25.1 138.7h5.8M25.1 135.8h23.2M42.5 138.7h5.8M42.5 144.5h5.8M42.5 147.4h5.8M42.5 153.2h5.8M89.3 154.6h5.1M89.3 161.8h5.1M89.3 169h5.1M89.3 176.3h5.1M133.4 177.7h1.5M134.9 179.2v2.8h-8.7"/>
<path d="M155.1 177.7h2.9"/>
</g>
<g font-size="4.2" fill="#c90d0c">
<text x="27.7" y="6.6">1</text>
<text x="75.6" y="6.6">2</text>
<text x="123.5" y="6.6">3</text>
<text x="171.4" y="6.6">4</text>
<text x="219.3" y="6.6">5</text>
<text x="267.2" y="6.6">6</text>
<text x="1.4" y="33.2">A</text>
<text x="293.1" y="33.2">A</text>
<text x="1.4" y="81.9">B</text>
<text x="293.1" y="81.9">B</text>
<text x="1.3" y="130.6">C</text>
<text x="293" y="130.6">C</text>
<text x="1.3" y="179.4">D</text>
<text x="293" y="179.4">D</text>
<text x="27.7" y="205.9">1</text>
<text x="75.6" y="205.9">2</text>
<text x="123.5" y="205.9">3</text>
<text x="171.4" y="205.9">4</text>
<text x="219.3" y="205.9">5</text>
<text x="267.2" y="205.9">6</text>
</g>
<g font-size="4.1" fill="#c90d0c">
<text x="247.5" y="183.5">Aightech</text>
<text x="247.5" y="189.3">clvHd_EMG</text>
<text x="247.3" y="201">Sheet:</text>
<text x="262.7" y="200.8">1/1</text>
</g>
<text font-size="3.6" fill="#c90d0c" x="247.5" y="195">01/07/2022 16:06</text>
<text font-size="3.3" fill="#808080" x="90.6" y="59.1">ADC ADS1293CISQ/NOPB</text>
<g font-size="2.8" fill="#808080">
<text x="58.8" y="26.1">ELECTRODES</text>
<text x="251.4" y="34.8">XTAL</text>
<text x="27.5" y="124.3">COMMUNICATION</text>
<text x="81.5" y="135.8">ADDRESS_INC</text>
<text x="155.4" y="132.9">ALARM_LED</text>
<text x="240.7" y="135.8">POWER</text>
<text x="90.1" y="140.2">SN74LVC86A</text>
<text x="90.1" y="143">SN74ALVC08</text>
<text x="262.6" y="150">L1</text>
<text x="154.3" y="155.3">Red</text>
<text x="154.3" y="152.9">L2</text>
<text x="262.6" y="152.4">Green</text>
<text x="144.4" y="161.8">GPIO</text>
<text x="74.3" y="184.9">SN74LVC1G132</text>
<text x="158.6" y="184.8">White</text>
<text x="158.6" y="181.5">L3</text>
</g>
<g font-size="2.4" fill="#808080">
<text x="77.5" y="60.4">1</text>
<text x="77.5" y="63.2">2</text>
<text x="84.1" y="61.6">IN1</text>
<text x="84.1" y="64.5">IN2</text>
<text x="136" y="61.6">EPAD</text>
<text x="137.3" y="64.5">VDD</text>
<text x="147.7" y="63.2">28</text>
<text x="147.7" y="60.4">29</text>
<text x="77.5" y="66.1">3</text>
<text x="77.5" y="69">4</text>
<text x="77.5" y="71.9">5</text>
<text x="84.1" y="67.4">IN3</text>
<text x="84.1" y="70.3">IN4</text>
<text x="134.2" y="70.3">CVREF</text>
<text x="137.5" y="67.4">VSS</text>
<text x="147.7" y="71.9">25</text>
<text x="147.7" y="69">26</text>
<text x="147.7" y="66.1">27</text>
<text x="237.1" y="69">3</text>
<text x="237.1" y="66.1">1</text>
<text x="247.9" y="66.1">2</text>
<text x="247.9" y="69">4</text>
<text x="77.5" y="74.8">6</text>
<text x="77.5" y="77.7">7</text>
<text x="84.1" y="73.2">IN5</text>
<text x="84.1" y="76.1">IN6</text>
<text x="135.2" y="76.1">XTAL2</text>
<text x="135.9" y="73.2">RSTB</text>
<text x="147.7" y="77.7">23</text>
<text x="147.7" y="74.8">24</text>
<text x="77.5" y="80.6">8</text>
<text x="77.5" y="83.4">9</text>
<text x="84.1" y="79">WCT</text>
<text x="84.1" y="81.8">CMOUT</text>
<text x="134.8" y="81.8">VDDIO</text>
<text x="135.2" y="79">XTAL1</text>
<text x="147.7" y="83.4">21</text>
<text x="147.7" y="80.6">22</text>
<text x="76.1" y="86.3">10</text>
<text x="76.3" y="89.2">11</text>
<text x="84.1" y="84.7">RLDOUT</text>
<text x="84.1" y="87.6">RLDINV</text>
<text x="134" y="87.6">DRDYB</text>
<text x="137.7" y="84.7">CLK</text>
<text x="147.7" y="89.2">19</text>
<text x="147.7" y="86.3">20</text>
<text x="76.1" y="92.1">12</text>
<text x="76.1" y="95">13</text>
<text x="84.1" y="90.5">RLDIN</text>
<text x="84.1" y="93.4">RLDREF</text>
<text x="137.2" y="90.5">SDO</text>
<text x="138.4" y="93.4">SDI</text>
<text x="147.7" y="95">17</text>
<text x="147.7" y="92.1">18</text>
<text x="76.1" y="97.9">14</text>
<text x="84.1" y="96.3">SYNCB</text>
<text x="84.1" y="99.1">VSSIO</text>
<text x="136.1" y="96.3">SCLK</text>
<text x="137.4" y="99.1">CSB</text>
<text x="147.7" y="100.8">15</text>
<text x="147.7" y="97.9">16</text>
<text x="132.5" y="102.1">ALARMB</text>
<text x="23.5" y="132.4">1G$1</text>
<text x="23.5" y="135.3">1G$2</text>
<text x="43.9" y="135.3">2G$17</text>
<text x="43.9" y="132.4">2G$18</text>
<text x="23.5" y="141.1">1G$4</text>
<text x="23.5" y="138.1">1G$3</text>
<text x="23.5" y="143.9">1G$5</text>
<text x="43.9" y="143.9">2G$14</text>
<text x="43.9" y="141.1">2G$15</text>
<text x="43.9" y="138.1">2G$16</text>
<text x="23.5" y="146.8">1G$6</text>
<text x="23.5" y="149.7">1G$7</text>
<text x="43.9" y="149.7">2G$12</text>
<text x="43.9" y="146.8">2G$13</text>
<text x="23.5" y="152.6">1G$8</text>
<text x="23.5" y="155.5">1G$9</text>
<text x="43.9" y="155.5">2G$10</text>
<text x="43.9" y="152.6">2G$11</text>
<text x="22.2" y="158.4">1G$10</text>
<text x="22.4" y="161.2">1G$11</text>
<text x="43.9" y="158.4">2G$9</text>
<text x="43.9" y="161.2">2G$8</text>
<text x="22.2" y="164.1">1G$12</text>
<text x="22.2" y="167">1G$13</text>
<text x="43.9" y="164.1">2G$7</text>
<text x="43.9" y="167">2G$6</text>
<text x="22.2" y="169.9">1G$14</text>
<text x="22.2" y="172.8">1G$15</text>
<text x="43.9" y="172.8">2G$4</text>
<text x="43.9" y="169.9">2G$5</text>
<text x="22.2" y="175.7">1G$16</text>
<text x="22.2" y="178.6">1G$17</text>
<text x="43.9" y="175.7">2G$3</text>
<text x="43.9" y="178.6">2G$2</text>
<text x="22.2" y="181.5">1G$18</text>
<text x="43.9" y="181.5">2G$1</text>
</g>
<g font-size="2" fill="#808080">
<text x="68.2" y="35.5">IN1</text>
<text x="62.4" y="41.2">IN3</text>
<text x="65.3" y="38.4">IN2</text>
<text x="169.5" y="42">VDD</text>
<text x="267.8" y="42">VDD</text>
<text x="46.6" y="47">IN5</text>
<text x="56.7" y="47">IN6</text>
<text x="59.6" y="44.2">IN4</text>
<text x="170.4" y="54">C4</text>
<text x="172.5" y="49.9">VDD</text>
<text x="251.3" y="52.5">C2</text>
<text x="170.7" y="57.4">100nF</text>
<text x="190.6" y="59.7">C6</text>
<text x="235.4" y="56.4">VDD</text>
<text x="248.7" y="56">22pF</text>
<text x="153.7" y="62.2">GND</text>
<text x="172.5" y="62.9">GND</text>
<text x="190.9" y="63.2">1uF</text>
<text x="25.5" y="70.1">RLDOUT</text>
<text x="30.8" y="67.2">CMOUT</text>
<text x="166.7" y="69.4">GND</text>
<text x="19.9" y="75.2">R5</text>
<text x="29.8" y="75.2">10k</text>
<text x="186.9" y="72.3">GND</text>
<text x="204.5" y="73">RST</text>
<text x="254.2" y="72.3">GND</text>
<text x="258.5" y="77">C1</text>
<text x="19.9" y="81">R7</text>
<text x="29.8" y="81">10M</text>
<text x="49.3" y="78.8">WCT</text>
<text x="197" y="82.4">VDD</text>
<text x="215.8" y="79.5">VDD</text>
<text x="257.3" y="80.5">22pF</text>
<text x="21.7" y="85.7">C3</text>
<text x="27.7" y="85.7">1nF</text>
<text x="155.1" y="84.6">CLK</text>
<text x="168.1" y="84.6">DRDYB</text>
<text x="177.4" y="86.8">R6</text>
<text x="187.2" y="86.7">1M</text>
<text x="218.7" y="87.5">VDD</text>
<text x="34.3" y="90.3">RLDREF</text>
<text x="34.3" y="93.2">RLDREF</text>
<text x="47.7" y="97.3">C5</text>
<text x="48" y="100.8">100nF</text>
<text x="64.4" y="96.1">SYNCB</text>
<text x="66.8" y="99">GND</text>
<text x="69.9" y="107">GND</text>
<text x="45.4" y="109.9">GND</text>
<text x="165.8" y="111.3">R2</text>
<text x="175.6" y="111.3">51</text>
<text x="184" y="112">DOUT</text>
<text x="184" y="114.9">DIN</text>
<text x="184" y="117.8">SCLK</text>
<text x="184" y="120.7">CS</text>
<text x="54" y="133.7">IN5</text>
<text x="54" y="136.6">GPIO1</text>
<text x="14.9" y="142.3">GND</text>
<text x="32.4" y="139.4">A0</text>
<text x="38.5" y="139.4">S0</text>
<text x="178.2" y="141.6">VDD</text>
<text x="224.5" y="143">VDD</text>
<text x="243.2" y="143">VDD</text>
<text x="32.4" y="145.2">A1</text>
<text x="32.4" y="148.1">A2</text>
<text x="38.5" y="145.2">S1</text>
<text x="38.5" y="148.1">S2</text>
<text x="82.9" y="144.5">VDD</text>
<text x="164.4" y="148.8">R4</text>
<text x="174.2" y="148.8">51</text>
<text x="14.9" y="151">GND</text>
<text x="32.4" y="153.9">A3</text>
<text x="38.5" y="153.9">S3</text>
<text x="95.9" y="155.3">S0</text>
<text x="142.5" y="155.3">ALARMB</text>
<text x="246.7" y="154.6">R1</text>
<text x="256.5" y="154.6">51</text>
<text x="54" y="159.7">SYNCB</text>
<text x="54" y="156.8">RST</text>
<text x="76.1" y="158.2">A0</text>
<text x="14.9" y="162.6">GND</text>
<text x="54" y="165.4">SCLK</text>
<text x="76.1" y="165.4">A1</text>
<text x="95.9" y="162.6">S1</text>
<text x="224.5" y="166.2">GND</text>
<text x="272.1" y="164.7">GND</text>
<text x="14.9" y="171.2">GND</text>
<text x="54" y="168.3">DIN</text>
<text x="76.1" y="172.6">A2</text>
<text x="95.9" y="169.8">S2</text>
<text x="127.7" y="169">VDD</text>
<text x="14.9" y="179.9">GND</text>
<text x="54" y="177">CLK</text>
<text x="54" y="174.1">DOUT</text>
<text x="76.1" y="179.9">A3</text>
<text x="95.9" y="177">S3</text>
<text x="122" y="179.9">CS</text>
<text x="143.9" y="179.2">51</text>
<text x="153.4" y="179.1">R3</text>
<text x="54" y="182.8">VDD</text>
<text x="101.7" y="184.2">CS</text>
<text x="118.7" y="182.8">GPIO1</text>
<text x="169.5" y="184.9">GND</text>
</g>
<g font-size="1.6" fill="#808080">
<text x="215.8" y="154.6">VCC</text>
<text x="223" y="154.6">VCC</text>
<text x="230.2" y="154.6">VCC</text>
<text x="214.3" y="161.8" transform="rotate(-90 214.3 161.8)">L_AND-PWR</text>
<text x="215.8" y="157.5">GND</text>
<text x="221.5" y="161.8" transform="rotate(-90 221.5 161.8)">L_XOR-PWR</text>
<text x="223" y="157.5">GND</text>
<text x="228.8" y="161.8" transform="rotate(-90 228.8 161.8)">L_NAND-PWR</text>
<text x="230.2" y="157.5">GND</text>
</g>
<g font-size="1" fill="#808080">
<text x="86.4" y="155.2">A</text>
<text x="87.2" y="155.5">Y</text>
<text x="89" y="155.7">L_XOR-3</text>
<text x="85.8" y="158.1">A</text>
<text x="85.8" y="158.9">B</text>
<text x="86.4" y="156">B</text>
<text x="86.7" y="158.4">Y</text>
<text x="90.1" y="158.7">L_AND-4</text>
<text x="85.8" y="165.3">A</text>
<text x="85.8" y="166.2">B</text>
<text x="86.4" y="162.4">A</text>
<text x="86.4" y="163.3">B</text>
<text x="86.7" y="165.6">Y</text>
<text x="87.2" y="162.7">Y</text>
<text x="89" y="163">L_XOR-4</text>
<text x="90.1" y="165.9">L_AND-3</text>
<text x="85.8" y="172.5">A</text>
<text x="85.8" y="173.4">B</text>
<text x="86.4" y="169.6">A</text>
<text x="86.4" y="170.5">B</text>
<text x="86.7" y="172.8">Y</text>
<text x="87.2" y="169.9">Y</text>
<text x="89" y="170.2">L_XOR-1</text>
<text x="89.8" y="173.1">L_AND-2</text>
<text x="85.8" y="179.7">A</text>
<text x="86.4" y="176.8">A</text>
<text x="86.4" y="177.7">B</text>
<text x="87.2" y="177.1">Y</text>
<text x="89" y="177.4">L_XOR-2</text>
<text x="130.6" y="178.3">A</text>
<text x="130.6" y="179.2">B</text>
<text x="131.4" y="178.6">Y</text>
<text x="133.4" y="178.9">L_NAND-2</text>
<text x="136.4" y="178.3">A</text>
<text x="136.4" y="179.2">B</text>
<text x="137.2" y="178.6">Y</text>
<text x="138.9" y="178.9">L_AND-1</text>
<text x="85.8" y="180.6">B</text>
<text x="86.7" y="180">Y</text>
<text x="88.7" y="180.3">L_NAND-1</text>
</g>
</svg>
